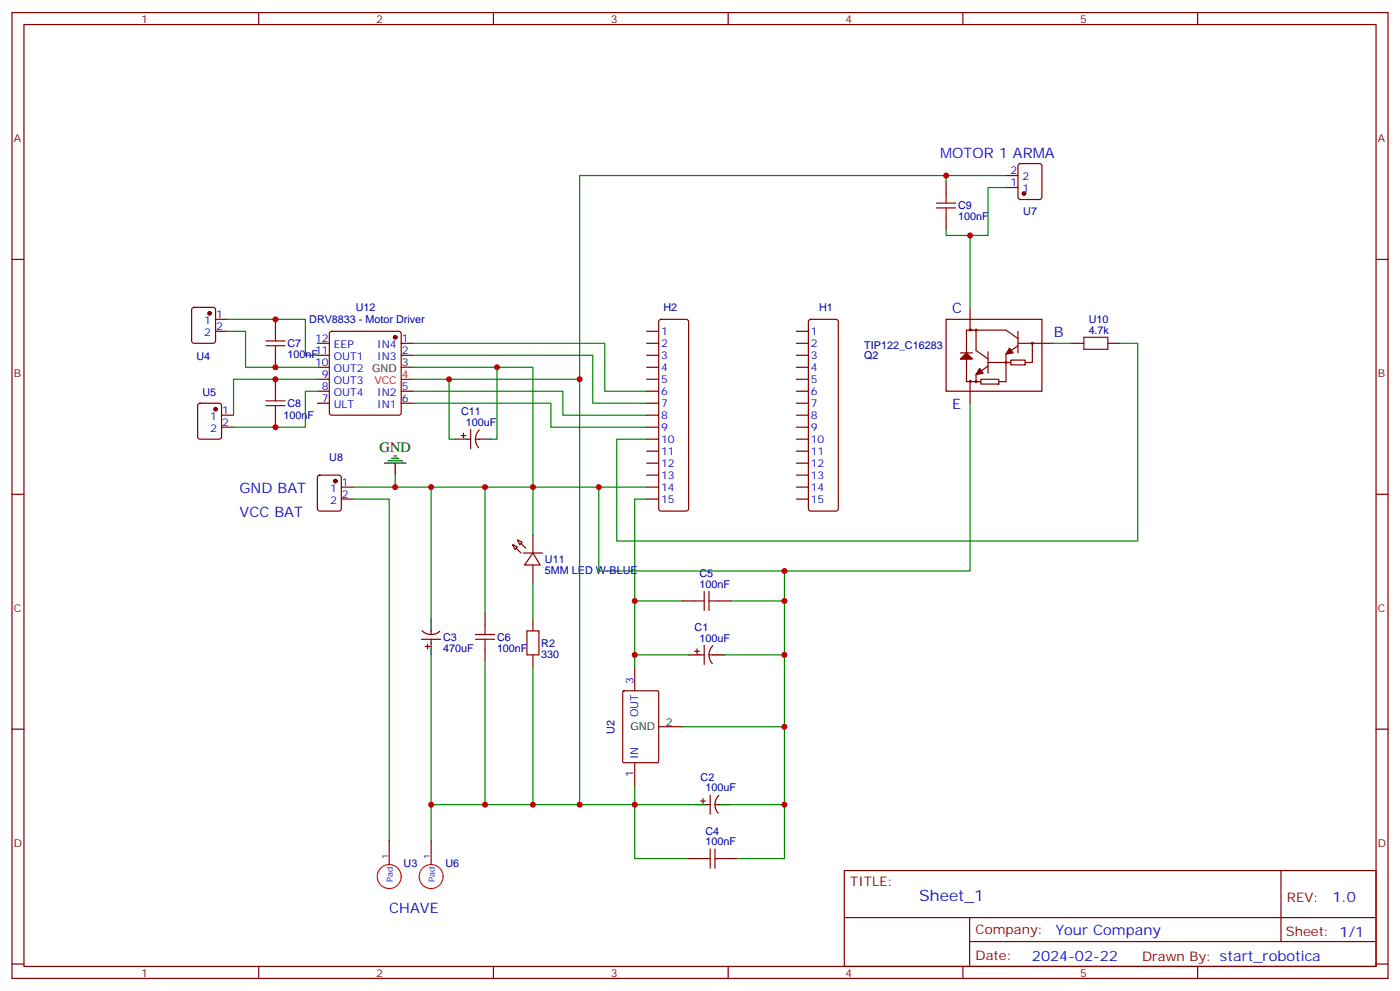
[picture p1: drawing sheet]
<svg xmlns="http://www.w3.org/2000/svg" width="412mm" height="292mm" viewBox="0 0 412 292" stroke-linecap="round" stroke-linejoin="round" font-family="sans-serif">
<g fill="none" stroke="#870000" stroke-width=".35">
<path d="M3.5 3.7h405.4v284.3h-405.4zM7.1 7.2h398.2v277.3h-398.2zM76.2 3.7v3.5M145.3 3.7v3.5M214.5 3.7v3.5M283.6 3.7v3.5M352.8 3.7v3.5M296.3 55.2h3.6M296.3 51.7h3.6M300.1 48.4l.5-.2h5.6l.7 .4v9.4l-.4 .7h-5.9l-.7-.4v-9.4zM3.5 76.4h3.6M405.3 76.4h3.6"/>
<path d="M56.7 90.7l.4-.2h5.7l.6 .4 .1 9.5-.5 .6-5.9 .1-.6-.5-.1-9.4zM63.5 94h3.5M63.5 97.5h3.5M278.7 94h28.2v21.2h-28.2zM285.8 90.5v6.7M287.5 97.5v5.7l3.5 2.5M299.9 99.7l-3.6-2.5h-11.6v15.2h2.8M299.9 97.5v6.4M58.4 118.9l.5-.2h5.7l.6 .4 .1 9.5-.5 .6-5.9 .1-.6-.5-.1-9.4zM282.9 105.7l1.8-1.8 1.8 1.8zM282.9 103.9h3.6M283.3 105.7l1.4-1.5 1.4 1.5z"/>
<path d="M284.7 104.2v.4l-1.1 1.1M285 105.3h-.7l.4-.3 .7 .3-1.4 .4 .7-1.1 1.1 .7-.4 .4M285.8 112.7v6M288.9 111.7h5.3v1.4h-5.3zM291 107.8l-3.5 2.4v2.2h1.4M291 106.7h6.7M291 103.5v6.4M297.7 106h4.3v1.4h-4.3zM299.9 101.1h10.5M299.9 101.8l-3.6 2.4v8.2h-2.1M304.1 101.1v5.6h-2.1M315.7 101.1h3.6"/>
<path d="M326.3 101.1h3.5M65.3 122.2h3.5M65.3 125.8h3.5M3.5 145.5h3.6M93.7 140.1l.5-.2h5.6l.7 .4v9.5l-.4 .6-5.9 .1-.7-.5v-9.4zM100.5 143.4h3.6M100.5 146.9h3.6M405.3 145.5h3.6M157 182.2v3.5M157 192.8v3.5M187 196.3v7.1M3.5 214.7h3.6"/>
<path d="M183.5 203.6l.3-.2h9.9l.3 .2v20.6l-.2 .3h-10l-.3-.1zM405.3 214.7h3.6M187 224.5v7.1M248.7 256.3h156.6v28.2h-156.6zM377.3 256.3v20.9M248.7 270.1h156.5M285.6 277.2h119.6M285.6 270.1v14.2M3.5 283.8h3.6M76.2 284.5v3.5M145.3 284.5v3.5M214.5 284.5v3.5"/>
<path d="M283.6 284.5v3.5M352.8 284.5v3.5M405.3 283.8h3.6"/>
<circle cx="285.8" cy="97.1" r=".26"/>
<circle cx="287.5" cy="97.2" r=".26"/>
<circle cx="285.8" cy="112.3" r=".26"/>
<circle cx="287.5" cy="112.4" r=".26"/>
<circle cx="296.3" cy="106.7" r=".26"/>
<circle cx="304.1" cy="101.1" r=".26"/>
</g>
<path d="M296.3 55.2h-5.3v14.1h-5.2v21.2M67 94h23v10.6h3.5M285.8 118.7v49.4h-109.4v-24.7M310.4 101.1h5.3M329.8 101.1h5.3v58.2h-153.4v-30h8.8M157 143.4v14.1M190.5 146.9h-3.5v49.4M231.1 168.1v45.9h-30M187 231.6v5.3h-60v10.6" fill="none" stroke="#008700" stroke-width=".35"/>
<g fill="#870000" stroke="#870000" stroke-width=".35">
<path d="M297.4 102.5l1 1.4-2.1 .3z"/>
<path d="M288.6 108.5l1 1.4-2.1 .3z"/>
<circle cx="61.7" cy="92.3" r=".53"/>
<circle cx="63.5" cy="120.5" r=".53"/>
<circle cx="301.6" cy="57" r=".53"/>
<circle cx="98.8" cy="141.6" r=".53"/>
</g>
<path d="M194 214h7.1" fill="none" stroke="#000" stroke-width=".35"/>
<path d="M319.3 99.3h7v3.5h-7zM155.2 185.7h3.5v7.1h-3.5z" fill="none" stroke="#a10000" stroke-width=".35"/>
<path d="M157 162.8l2.1 3.5h-4.6z" fill="#fff" stroke="#870000" stroke-width=".35"/>
<path d="M154.2 162.8h5.6z" fill="#f00" stroke="#870000" stroke-width=".35"/>
<g fill="#870000" stroke="#870000" stroke-width=".35">
<path d="M152 161.4l1.5 1.4z"/>
<path d="M153.5 160l1.4 1.4z"/>
</g>
<g fill="#fff" stroke="#870000" stroke-width=".35">
<path d="M151 160.3l1.4 .7-.7 .7z"/>
<path d="M152.4 158.9l1.4 .7-.7 .7z"/>
</g>
<g fill="none" stroke="#870000" stroke-width=".35">
<path d="M278.7 53.4v3.6M278.7 64v3.6M81.1 94v3.5M97.2 97.7l.5-.2h19.8l.5 .2 .2 .5v23.3l-.3 .5-.4 .2h-19.8l-.5-.2-.2-.5v-23.3zM190.5 97.5h3.5M194.3 94.2l.4-.2h7.4l.5 .2 .2 .5v55.1l-.2 .5-.5 .2h-7.4l-.5-.3-.2-.4v-55.1zM234.6 97.5h3.5M238.4 94.2l.4-.2h7.4l.5 .2 .2 .5v55.1l-.2 .5-.5 .2h-7.4l-.5-.3-.2-.4v-55.1zM81.1 104.6v3.5M81.1 111.7v3.5M93.5 101.1h3.5M93.5 104.6h3.5"/>
<path d="M93.5 115.2h3.5M93.5 118.7h3.5M93.5 111.7h3.5M93.5 108.1h3.5M118.2 101.1h3.5M118.2 104.6h3.5M118.2 115.2h3.5M118.2 118.7h3.5M190.5 101.1h3.5M190.5 104.6h3.5M190.5 115.2h3.5M190.5 118.7h3.5"/>
<path d="M190.5 111.7h3.5M190.5 108.1h3.5M234.6 101.1h3.5M234.6 104.6h3.5M234.6 115.2h3.5M234.6 118.7h3.5M234.6 111.7h3.5M234.6 108.1h3.5M81.1 122.2v3.6M135.8 128.2h1.4M136.5 127.5v1.4M137.6 129.3h1"/>
<path d="M138.6 126.5v5.6M140.1 129.3h1M141.2 126.6a3.8 3.8 0 0 0-.2 5.2M190.5 122.2h3.5M190.5 125.8h3.5M190.5 129.3h3.5M190.5 132.8h3.5M190.5 136.3h3.5M190.5 139.9h3.5M234.6 122.2h3.5M234.6 125.8h3.5M234.6 129.3h3.5"/>
<path d="M234.6 132.8h3.5M234.6 136.3h3.5M234.6 139.9h3.5M157 157.5v5.3M190.5 143.4h3.5M190.5 146.9h3.5M234.6 143.4h3.5M234.6 146.9h3.5M157 166.3v5.3M201.1 176.9h3.5M211.7 176.9h3.5M124.2 188.2h5.6"/>
<path d="M124.3 185.7a3.8 3.8 0 0 0 5.2 .1M125.2 190.3h1.4M125.9 189.6v1.4M127 185.7v1.1M127 188.2v1.1M142.9 180.4v3.6M142.9 191v3.6M204.6 191.7h1.4M205.3 191v1.4M206.4 192.8h1M207.4 190v5.6M208.8 192.8h1.1"/>
<path d="M210 190.1a3.8 3.8 0 0 0-.2 5.2M206.4 235.8h1.4M207.1 235.1v1.4M208.1 236.9h1.1M209.2 234.1v5.6M210.6 236.9h1.1M211.7 234.2a3.8 3.8 0 0 0-.1 5.2M114.7 247.5v7M127 247.5v7M202.8 252.8h3.6M213.4 252.8h3.6"/>
</g>
<g fill="none" stroke="#008700" stroke-width=".35">
<path d="M278.7 51.7v1.7M296.3 51.7h-125.6v60M278.7 67.6v1.7h7.1M67 97.5h5.3v10.6h21.2M93.5 111.7h-24.7v10.5M93.5 115.2h-3.5v10.6h-21.2M121.7 108.1h35.3v35.3M121.7 111.7h49v125.2M121.7 101.1h56.5v14.1h12.3M121.7 104.6h52.9v14.1h15.9M121.7 115.2h44.1v7h24.7M121.7 118.7h40.6v7.1h28.2"/>
<path d="M132.3 111.7v17.6h1.8M146.4 108.1v21.2h-1.8M116.4 139.9v3.5M104.1 146.9h10.6v100.6M104.1 143.4h22.9M142.9 143.4v37M190.5 143.4h-63.5v38.8M157 171.6v10.6M187 176.9h14.1M215.2 176.9h15.9M127 192.8v44.1M142.9 194.6v42.3"/>
<path d="M157 196.3v40.6M187 192.8h15.8M213.4 192.8h17.7M231.1 214v22.9h-15.9M204.6 236.9h-17.6v15.9h15.8M231.1 236.9v15.9h-14.1"/>
</g>
<circle cx="116.4" cy="99.3" r=".53" fill="#870000" stroke="#870000" stroke-width=".35"/>
<g fill="none" stroke="#000" stroke-width=".35">
<path d="M118.2 108.1h3.5M113.2 136.3h6.4M114.3 135.6h4.2M115.4 134.9h2.1M116.1 134.2h.7M116.4 136.3v3.6M134.1 129.3h3.5M141.1 129.3h3.5M127 182.2v3.5M127 189.3v3.5M202.8 192.8h3.6M209.9 192.8h3.5"/>
<path d="M204.6 236.9h3.5M211.7 236.9h3.5"/>
</g>
<path d="M118.2 111.7h3.5" fill="none" stroke="#f00" stroke-width=".35"/>
<g fill="none" stroke="#a10000" stroke-width=".35">
<path d="M275.9 59.8h5.6M278.7 57v2.8M275.9 61.2h5.6M278.7 61.2v2.8M81.1 97.5v2.9M78.3 100.4h5.7M78.3 101.8h5.7M78.3 118h5.7M78.3 119.4h5.7M81.1 101.8v2.8M81.1 115.2v2.8M81.1 119.4v2.8"/>
<path d="M204.6 176.9h2.8M207.4 174.1v5.6M208.8 174.1v5.6M208.8 176.9h2.9M140.1 186.8h5.6M140.1 188.2h5.6M142.9 184v2.8M142.9 188.2v2.8M206.4 252.8h2.8M209.2 249.9v5.7M210.6 249.9v5.7M210.6 252.8h2.8"/>
</g>
<g fill="none" stroke="#c30" stroke-width=".35">
<circle cx="114.7" cy="258.1" r="3.5"/>
<circle cx="127" cy="258.1" r="3.5"/>
</g>
<g fill="#c00">
<circle cx="231.1" cy="168.1" r=".88"/>
<circle cx="231.1" cy="214" r=".88"/>
<circle cx="187" cy="192.8" r=".88"/>
<circle cx="231.1" cy="192.8" r=".88"/>
<circle cx="187" cy="236.9" r=".88"/>
<circle cx="187" cy="176.9" r=".88"/>
<circle cx="231.1" cy="176.9" r=".88"/>
<circle cx="170.7" cy="236.9" r=".88"/>
<circle cx="170.7" cy="111.7" r=".88"/>
<circle cx="231.1" cy="236.9" r=".88"/>
<circle cx="81.1" cy="108.1" r=".88"/>
<circle cx="81.1" cy="94" r=".88"/>
<circle cx="285.8" cy="69.3" r=".88"/>
<circle cx="278.7" cy="51.7" r=".88"/>
<circle cx="81.1" cy="111.7" r=".88"/>
<circle cx="157" cy="143.4" r=".88"/>
<circle cx="176.4" cy="143.4" r=".88"/>
<circle cx="142.9" cy="143.4" r=".88"/>
<circle cx="81.1" cy="125.8" r=".88"/>
<circle cx="132.3" cy="111.7" r=".88"/>
<circle cx="146.4" cy="108.1" r=".88"/>
<circle cx="127" cy="143.4" r=".88"/>
<circle cx="116.4" cy="143.4" r=".88"/>
<circle cx="142.9" cy="236.9" r=".88"/>
<circle cx="157" cy="236.9" r=".88"/>
<circle cx="127" cy="236.9" r=".88"/>
</g>
<text font-size="4.6" fill="#00f" x="270.8" y="265.3">Sheet_1</text>
<g font-size="4.2" fill="#00f">
<text x="276.9" y="46.4">MOTOR 1 ARMA</text>
<text x="280.5" y="92.3">C</text>
<text x="310.4" y="99.3">B</text>
<text x="280.5" y="120.5">E</text>
<text x="70.6" y="145.2">GND BAT</text>
<text x="70.6" y="152.2">VCC BAT</text>
<text x="114.7" y="268.6">CHAVE</text>
<text x="392.5" y="265.6">1.0</text>
<text x="310.9" y="275.1">Your Company</text>
<text x="304" y="282.9">2024-02-22</text>
</g>
<text font-size="4.2" x="111.8" y="133">GND</text>
<g font-size="3.9" fill="#800">
<text x="250.5" y="260.9">TITLE:</text>
<text x="379.1" y="265.6">REV:</text>
<text x="287.4" y="275.1">Company:</text>
<text x="378.7" y="275.7">Sheet: 1/1</text>
<text x="287.4" y="282.8">Date:</text>
<text x="336.4" y="282.8">Drawn By: start_robotica</text>
</g>
<g font-size="3.2" fill="#800">
<text x="41.6" y="6.7">1</text>
<text x="110.8" y="6.7">2</text>
<text x="179.9" y="6.7">3</text>
<text x="249.1" y="6.7">4</text>
<text x="318.2" y="6.7">5</text>
<text x="4.1" y="41.8">A</text>
<text x="405.9" y="41.8">A</text>
<text x="4.1" y="110.9">B</text>
<text x="405.9" y="110.9">B</text>
<text x="4.1" y="180.1">C</text>
<text x="405.9" y="180.1">C</text>
<text x="4.1" y="249.2">D</text>
<text x="405.9" y="249.2">D</text>
<text x="41.6" y="287.5">1</text>
<text x="110.8" y="287.5">2</text>
<text x="179.9" y="287.5">3</text>
<text x="249.1" y="287.5">4</text>
<text x="318.2" y="287.5">5</text>
</g>
<g font-size="3.2" fill="#00f">
<text x="297.7" y="51.3">2</text>
<text x="301.2" y="53.1">2</text>
<text x="297.7" y="54.9">1</text>
<text x="301.2" y="56.6">1</text>
<text x="60.2" y="95.4">1</text>
<text x="63.7" y="93.7">1</text>
<text x="60.2" y="99">2</text>
<text x="63.7" y="97.2">2</text>
<text x="92.8" y="100.7">12</text>
<text x="118.4" y="100.7">1</text>
<text x="194.7" y="98.6">1</text>
<text x="238.8" y="98.6">1</text>
<text x="92.8" y="107.8">10</text>
<text x="92.8" y="104.2">11</text>
<text x="98.3" y="106">OUT1</text>
<text x="98.3" y="102.5">EEP</text>
<text x="111.1" y="102.5">IN4</text>
<text x="111.1" y="106">IN3</text>
<text x="118.4" y="104.2">2</text>
<text x="194.7" y="102.1">2</text>
<text x="194.7" y="105.7">3</text>
<text x="238.8" y="102.1">2</text>
<text x="238.8" y="105.7">3</text>
<text x="94.8" y="111.3">9</text>
<text x="98.3" y="113.1">OUT3</text>
<text x="98.3" y="109.5">OUT2</text>
<text x="194.7" y="109.2">4</text>
<text x="194.7" y="112.7">5</text>
<text x="238.8" y="109.2">4</text>
<text x="238.8" y="112.7">5</text>
<text x="94.8" y="118.4">7</text>
<text x="94.8" y="114.8">8</text>
<text x="98.3" y="116.6">OUT4</text>
<text x="111.1" y="116.6">IN2</text>
<text x="118.4" y="114.8">5</text>
<text x="118.4" y="118.4">6</text>
<text x="194.7" y="116.2">6</text>
<text x="194.7" y="119.8">7</text>
<text x="238.8" y="116.2">6</text>
<text x="238.8" y="119.8">7</text>
<text x="61.9" y="123.6">1</text>
<text x="65.4" y="121.9">1</text>
<text x="65.4" y="125.4">2</text>
<text x="98.3" y="120.1">ULT</text>
<text x="111.1" y="120.1">IN1</text>
<text x="194.7" y="123.3">8</text>
<text x="238.8" y="123.3">8</text>
<text x="61.9" y="127.2">2</text>
<text x="194.7" y="126.8">9</text>
<text x="194.7" y="130.4">10</text>
<text x="238.8" y="126.8">9</text>
<text x="238.8" y="130.4">10</text>
<text x="194.7" y="133.9">11</text>
<text x="194.7" y="137.4">12</text>
<text x="238.8" y="133.9">11</text>
<text x="238.8" y="137.4">12</text>
<text x="100.7" y="143.1">1</text>
<text x="194.7" y="140.9">13</text>
<text x="238.8" y="140.9">13</text>
<text x="97.2" y="144.8">1</text>
<text x="97.2" y="148.3">2</text>
<text x="100.7" y="146.6">2</text>
<text x="194.7" y="144.5">14</text>
<text x="194.7" y="148">15</text>
<text x="238.8" y="144.5">14</text>
<text x="238.8" y="148">15</text>
<text x="186.6" y="201.3" transform="rotate(-90 186.6 201.3)">3</text>
<text x="188" y="211.2" transform="rotate(-90 188 211.2)">OUT</text>
<text x="188" y="223.5" transform="rotate(-90 188 223.5)">IN</text>
<text x="186.6" y="228.7" transform="rotate(-90 186.6 228.7)">1</text>
</g>
<g font-size="3.2" fill="#000080">
<text x="282.2" y="64.8">100nF</text>
<text x="282.2" y="61.7">C9</text>
<text x="301.4" y="63.4">U7</text>
<text x="91.1" y="95.2">DRV8833 - Motor Driver</text>
<text x="104.8" y="91.6">U12</text>
<text x="195.4" y="91.6">H2</text>
<text x="241.3" y="91.6">H1</text>
<text x="320.7" y="95.2">U10</text>
<text x="320.7" y="98.2">4.7k</text>
<text x="57.9" y="105.9">U4</text>
<text x="84.7" y="105.4">100nF</text>
<text x="84.7" y="102.2">C7</text>
<text x="254.6" y="102.8">TIP122_C16283</text>
<text x="254.6" y="105.8">Q2</text>
<text x="59.6" y="116.5">U5</text>
<text x="84.7" y="119.9">C8</text>
<text x="83.5" y="123.4">100nF</text>
<text x="135.8" y="122.2">C11</text>
<text x="137.2" y="125.4">100uF</text>
<text x="97" y="135.7">U8</text>
<text x="160.5" y="165.7">U11</text>
<text x="160.5" y="168.9">5MM LED W-BLUE</text>
<text x="206" y="173">100nF</text>
<text x="206" y="169.9">C5</text>
<text x="204.6" y="185.7">C1</text>
<text x="130.5" y="191.8">470uF</text>
<text x="130.5" y="188.6">C3</text>
<text x="146.4" y="191.9">100nF</text>
<text x="146.4" y="188.7">C6</text>
<text x="159.5" y="190.4">R2</text>
<text x="206" y="188.9">100uF</text>
<text x="159.5" y="193.6">330</text>
<text x="181" y="216.1" transform="rotate(-90 181 216.1)">U2</text>
<text x="206.4" y="229.8">C2</text>
<text x="207.8" y="233">100uF</text>
<text x="207.8" y="245.7">C4</text>
<text x="207.8" y="248.9">100nF</text>
<text x="118.9" y="255.3">U3</text>
<text x="131.2" y="255.3">U6</text>
</g>
<g font-size="3.2">
<text x="118.4" y="107.8">3</text>
<text x="109.6" y="109.5">GND</text>
<text x="185.7" y="215">GND</text>
<text x="196.1" y="213.6">2</text>
</g>
<g font-size="3.2" fill="#f00">
<text x="110.3" y="113.1">VCC</text>
<text x="118.4" y="111.3">4</text>
</g>
<g font-size="2.5" fill="#00f">
<text x="114.3" y="252.8" transform="rotate(-90 114.3 252.8)">1</text>
<text x="126.6" y="252.8" transform="rotate(-90 126.6 252.8)">1</text>
<text x="115.7" y="259.7" transform="rotate(-90 115.7 259.7)">Pad</text>
<text x="128.1" y="259.7" transform="rotate(-90 128.1 259.7)">Pad</text>
</g>
</svg>
